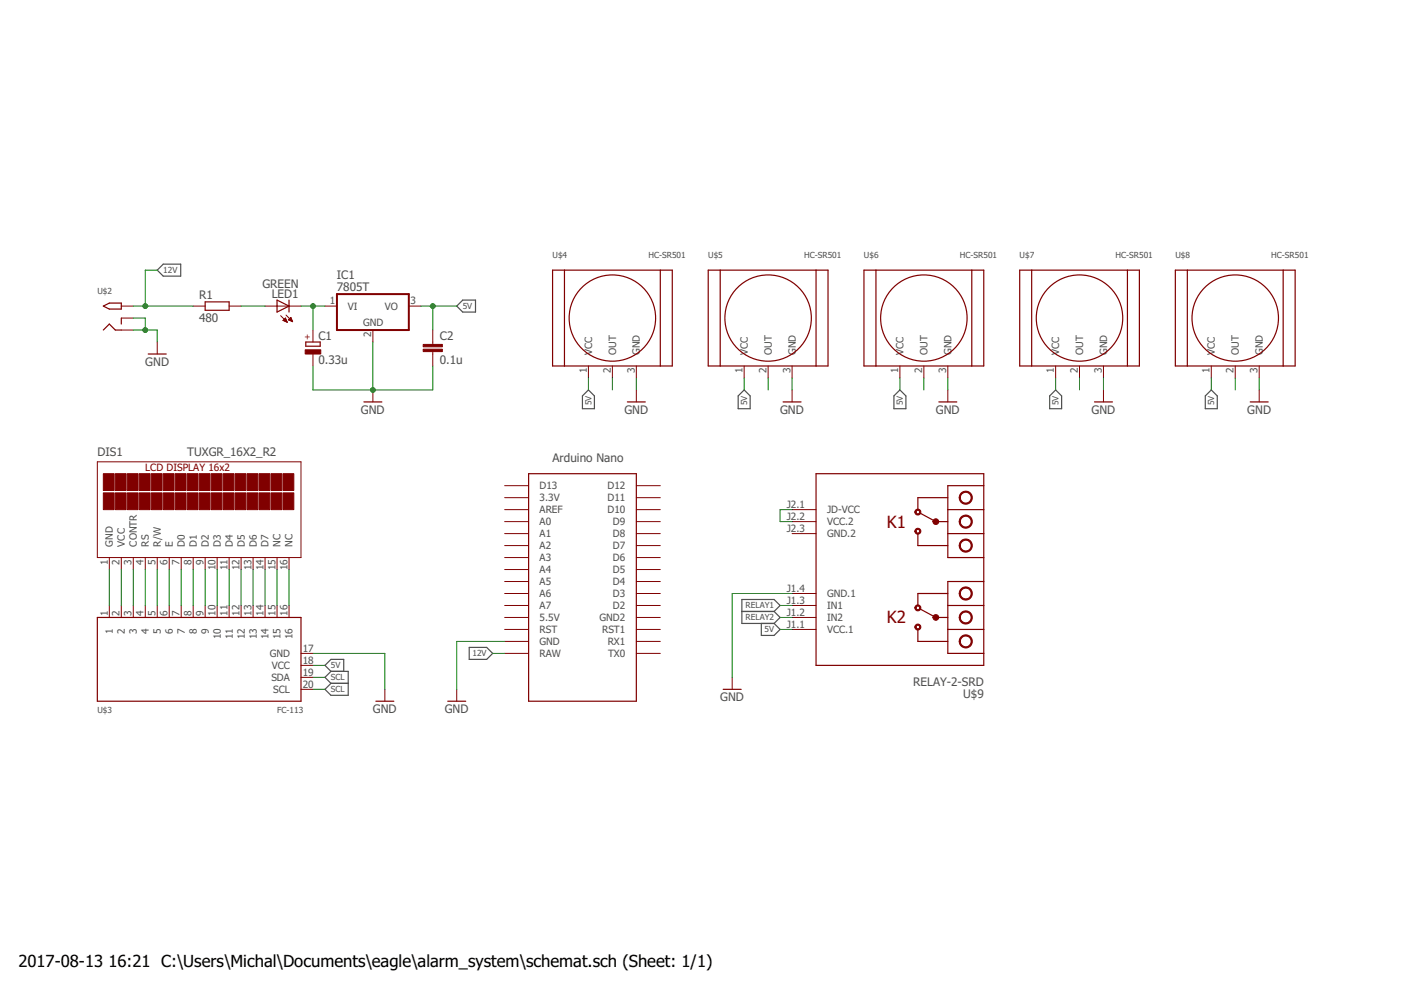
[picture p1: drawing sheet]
<svg xmlns="http://www.w3.org/2000/svg" width="297mm" height="210mm" viewBox="0 0 297 210" stroke-linecap="round" stroke-linejoin="round" font-family="sans-serif">
<g fill="none" stroke="#505050" stroke-width=".25">
<path d="M33.3 57.3l1.3-1.3h3.7v2.5h-3.7zM96.8 64.9l1.3-1.3h2.7v2.6h-2.7zM124.8 82.7l1.2 1.2v2.8h-2.5v-2.8zM156.5 83.9l1.3-1.2 1.2 1.2v2.8h-2.5zM189.5 83.9l1.3-1.2 1.3 1.2v2.8h-2.6zM222.5 83.9l1.3-1.2 1.3 1.2v2.8h-2.6zM255.5 83.9l1.3-1.2 1.3 1.2v2.8h-2.6zM99.5 137.3h3.7l1.3 1.2-1.3 1.3h-3.7zM157.3 129.6h6.8M161.4 132.2v2.5h2.7l1.3-1.2-1.3-1.3M164.1 129.6l1.3-1.2-1.3-1.3h-6.8v5.1h6.8M164.1 129.6l1.3 1.3-1.3 1.3"/>
<path d="M70.2 142.3l-1.3-1.2 1.3-1.3h2.7v2.5M70.2 142.3h3.6v5.1h-3.6l-1.3-1.2 1.3-1.3M70.2 142.3l-1.3 1.3 1.3 1.3M70.2 144.9h3.6"/>
</g>
<g fill="none" stroke="#800000" stroke-width=".21">
<path d="M25.7 64.9h2.6M25.7 70h2.6M25.7 67.4h2.6M33.3 72.5v2.6M41 64.9h2.5M48.6 64.9h2.5M56.2 64.9h7.6M59.5 66.9l1.4 1.4M60 67.9l.9 .4M60 67.9l.5-.5 .4 .9M60 67.9h.7M60.1 67.8h.6"/>
<path d="M60.3 67.7h.3M60.3 68.1h.5M60.4 67.6h.2M60.5 67.5h.1M60.6 68.2h.2M60.6 66.8l1.4 1.4M60.9 68.3h.1M61.2 67.8h.7M61.2 67.8l.8 .4M61.3 67.7h.5M61.4 67.6h.4M61.4 67.9h.5"/>
<path d="M61.5 67.5h.2M61.6 67.3h.1M61.7 67.3l-.5 .5M61.7 67.3l.3 .9M61.7 68.1h.3M62 68.2h.1M66.4 70v2.5M66.4 75.1v2.5M68.9 64.9h2.5M79.1 70v2.5M86.7 64.9h2.5M91.8 70v3"/>
<path d="M91.8 74.5v3.1M124.8 77.6v2.5M129.8 77.6v2.5M134.9 77.6v2.5M157.8 77.6v2.5M162.9 77.6v2.5M167.9 77.6v2.5M190.8 77.6v2.5M195.9 77.6v2.5M201 77.6v2.5M223.8 77.6v2.5M228.9 77.6v2.5"/>
<path d="M234 77.6v2.5M256.8 77.6v2.5M261.9 77.6v2.5M267 77.6v2.5M20.6 97.9h43.2v20.3h-43.2zM79.1 82.7v2.5M134.9 82.7v2.5M167.9 82.7v2.5M201 82.7v2.5M234 82.7v2.5M267 82.7v2.5M23.2 118.2v2.6"/>
<path d="M25.7 118.2v2.6M28.3 118.2v2.6M30.8 118.2v2.6M33.3 118.2v2.6M35.9 118.2v2.6M38.4 118.2v2.6M41 118.2v2.6M43.5 118.2v2.6M46 118.2v2.6M48.6 118.2v2.6M51.1 118.2v2.6M53.7 118.2v2.6"/>
<path d="M56.2 118.2v2.6M58.7 118.2v2.6M61.3 118.2v2.6M107 105.5h5.1M107 108.1h5.1M107 118.2h5.1M107 115.7h5.1M107 113.1h5.1M107 110.6h5.1M107 103h5.1M134.9 105.5h5.1M134.9 108.1h5.1"/>
<path d="M134.9 118.2h5.1M134.9 115.7h5.1M134.9 113.1h5.1M134.9 110.6h5.1M134.9 103h5.1M167.9 108.1h5.1M167.9 113.1h5.1M167.9 110.6h5.1M23.2 128.4v2.5M25.7 128.4v2.5M28.3 128.4v2.5M30.8 128.4v2.5"/>
<path d="M33.3 128.4v2.5M35.9 128.4v2.5M38.4 128.4v2.5M41 128.4v2.5M43.5 128.4v2.5M46 128.4v2.5M48.6 128.4v2.5M51.1 128.4v2.5M53.7 128.4v2.5M56.2 128.4v2.5M58.7 128.4v2.5M61.3 128.4v2.5"/>
<path d="M63.8 138.5h2.6M107 138.5h5.1M107 136h5.1M107 133.5h5.1M107 130.9h5.1M107 128.4h5.1M107 125.8h5.1M107 123.3h5.1M107 120.8h5.1M134.9 138.5h5.1M134.9 136h5.1M134.9 133.5h5.1"/>
<path d="M134.9 130.9h5.1M134.9 128.4h5.1M134.9 125.8h5.1M134.9 123.3h5.1M134.9 120.8h5.1M167.9 133.5h5.1M167.9 130.9h5.1M167.9 128.4h5.1M167.9 125.8h5.1M63.8 141.1h2.6M63.8 143.6h2.6M63.8 146.2h2.6"/>
<path d="M81.6 146.2v2.5M96.8 146.2v2.5M155.2 143.6v2.6"/>
</g>
<g fill="none" stroke="#800000" stroke-width=".25">
<path d="M117.2 57.3h25.3v20.3h-25.3zM119.7 57.3v20.3M140 57.3v20.3M150.2 57.3h25.4v20.3h-25.4zM152.7 57.3v20.3M173 57.3v20.3M183.2 57.3h25.4v20.3h-25.4zM185.7 57.3v20.3M206 57.3v20.3M216.2 57.3h25.4v20.3h-25.4zM218.7 57.3v20.3M239 57.3v20.3"/>
<path d="M249.2 57.3h25.4v20.3h-25.4zM251.7 57.3v20.3M272.1 57.3v20.3M21.9 64.9l1.3-.6h2.5v1.2h-2.5zM21.9 70l1.3-1.3 1.2 1.3h1.3M25.7 67.4v1.3M31.4 75.1h3.8M43.5 64h5.1v1.8h-5.1zM58.7 63.6l2.6 1.3-2.6 1.3zM61.3 63.6v2.6M64.8 72.5h3.1v.9h-3.1zM77.2 85.2h3.8"/>
<path d="M133 85.2h3.8M166 85.2h3.8M199.1 85.2h3.8M232.1 85.2h3.8M265.1 85.2h3.8M112.1 100.4h22.8v48.3h-22.8zM173 100.4h35.6v40.7h-35.6zM194.6 113.1v2.6h6.4M195.1 108.8l3.3 1.8h2.6M201 113.1h7.6M201 108.1h7.6M201 105.5h-6.4v2.6"/>
<path d="M208.6 103h-7.6v15.2h7.6M20.6 130.9h43.2v17.8h-43.2zM194.6 133.5v2.5h6.4M195.1 129.1l3.3 1.8h2.6M201 128.4h7.6M201 133.5h7.6M201 125.8h-6.4v2.6M208.6 123.3h-7.6v15.2h7.6M79.7 148.7h3.8M94.9 148.7h3.8M153.3 146.2h3.8"/>
<circle cx="129.8" cy="67.4" r="9.2"/>
<circle cx="162.9" cy="67.4" r="9.2"/>
<circle cx="195.9" cy="67.4" r="9.2"/>
<circle cx="228.9" cy="67.4" r="9.2"/>
<circle cx="261.9" cy="67.4" r="9.2"/>
</g>
<path d="M71.4 62.4h15.3v7.6h-15.3z" fill="none" stroke="#800000" stroke-width=".42"/>
<g fill="#800000" stroke="#800000" stroke-width=".21">
<path d="M21.9 100.4h2.3v3.6h-2.3z"/>
<path d="M21.9 104.5h2.3v3.6h-2.3z"/>
<path d="M24.4 100.4h2.3v3.6h-2.3z"/>
<path d="M24.4 104.5h2.3v3.6h-2.3z"/>
<path d="M27 100.4h2.3v3.6h-2.3z"/>
<path d="M27 104.5h2.3v3.6h-2.3z"/>
<path d="M29.5 100.4h2.3v3.6h-2.3z"/>
<path d="M29.5 104.5h2.3v3.6h-2.3z"/>
<path d="M32.1 100.4h2.3v3.6h-2.3z"/>
<path d="M32.1 104.5h2.3v3.6h-2.3z"/>
<path d="M34.6 100.4h2.3v3.6h-2.3z"/>
<path d="M34.6 104.5h2.3v3.6h-2.3z"/>
<path d="M37.1 100.4h2.3v3.6h-2.3z"/>
<path d="M37.1 104.5h2.3v3.6h-2.3z"/>
<path d="M39.7 100.4h2.3v3.6h-2.3z"/>
<path d="M39.7 104.5h2.3v3.6h-2.3z"/>
<path d="M42.2 100.4h2.3v3.6h-2.3z"/>
<path d="M42.2 104.5h2.3v3.6h-2.3z"/>
<path d="M44.8 100.4h2.3v3.6h-2.3z"/>
<path d="M44.8 104.5h2.3v3.6h-2.3z"/>
<path d="M47.3 100.4h2.3v3.6h-2.3z"/>
<path d="M47.3 104.5h2.3v3.6h-2.3z"/>
<path d="M49.8 100.4h2.3v3.6h-2.3z"/>
<path d="M49.8 104.5h2.3v3.6h-2.3z"/>
<path d="M52.4 100.4h2.3v3.6h-2.3z"/>
<path d="M52.4 104.5h2.3v3.6h-2.3z"/>
<path d="M54.9 100.4h2.3v3.6h-2.3z"/>
<path d="M54.9 104.5h2.3v3.6h-2.3z"/>
<path d="M57.5 100.4h2.3v3.6h-2.3z"/>
<path d="M57.5 104.5h2.3v3.6h-2.3z"/>
<path d="M60 100.4h2.3v3.6h-2.3z"/>
<path d="M60 104.5h2.3v3.6h-2.3z"/>
<path d="M64.7 74.2h3.3v.9h-3.3z"/>
<path d="M89.7 74h4.1v.5h-4.1z"/>
<path d="M89.7 73h4.1v.5h-4.1z"/>
</g>
<g fill="#800000" stroke="#800000" stroke-width=".21">
<path d="M203.8 135a1.39 1.39 0 0 1 2.2 .3 1.39 1.39 0 0 1-.9 2 1.39 1.39 0 0 1-1.7-1.3h.2a1.14 1.14 0 0 1 1.7-1 1.14 1.14 0 0 1 .1 2 1.14 1.14 0 0 1-1.8-.7v-.3h-.2z" fill-rule="evenodd"/>
<path d="M203.8 130a1.39 1.39 0 0 1 2.2 .2 1.39 1.39 0 0 1-.9 2.1 1.39 1.39 0 0 1-1.7-1.4h.2a1.14 1.14 0 0 1 1.7-.9 1.14 1.14 0 0 1 .1 1.9 1.14 1.14 0 0 1-1.8-.7v-.3h-.2z" fill-rule="evenodd"/>
<path d="M203.8 124.9a1.39 1.39 0 0 1 2.2 .2 1.39 1.39 0 0 1-.9 2.1 1.39 1.39 0 0 1-1.7-1.4h.2a1.14 1.14 0 0 1 1.7-.9 1.14 1.14 0 0 1 .1 1.9 1.14 1.14 0 0 1-1.8-.7v-.3h-.2z" fill-rule="evenodd"/>
<path d="M203.8 114.7a1.39 1.39 0 0 1 2.2 .3 1.39 1.39 0 0 1-.9 2 1.39 1.39 0 0 1-1.7-1.3h.2a1.14 1.14 0 0 1 1.7-1 1.14 1.14 0 0 1 .1 2 1.14 1.14 0 0 1-1.8-.7v-.3h-.2z" fill-rule="evenodd"/>
<path d="M203.8 109.6a1.4 1.4 0 0 1 2.2 .3 1.4 1.4 0 0 1-.9 2 1.4 1.4 0 0 1-1.7-1.3h.2a1.14 1.14 0 0 1 1.7-.9 1.14 1.14 0 0 1 .1 1.9 1.14 1.14 0 0 1-1.8-.7v-.3h-.2z" fill-rule="evenodd"/>
<path d="M203.8 104.6a1.4 1.4 0 0 1 2.2 .2 1.4 1.4 0 0 1-.9 2.1 1.4 1.4 0 0 1-1.7-1.4h.2a1.14 1.14 0 0 1 1.7-.9 1.14 1.14 0 0 1 .1 1.9 1.14 1.14 0 0 1-1.8-.7v-.3h-.2z" fill-rule="evenodd"/>
<path d="M194.2 132.5a.63 .63 0 0 1 1 .1 .63 .63 0 0 1-.4 1 .63 .63 0 0 1-.8-.7h.2a.38 .38 0 0 1 .6-.3 .38 .38 0 0 1 .1 .7 .38 .38 0 0 1-.7-.2v-.2h-.2z" fill-rule="evenodd"/>
<path d="M194.2 128.4a.63 .63 0 0 1 1 .2 .63 .63 0 0 1-.4 .9 .63 .63 0 0 1-.8-.6h.2a.38 .38 0 0 1 .6-.3 .38 .38 0 0 1 .1 .6 .38 .38 0 0 1-.7-.2v-.1h-.2z" fill-rule="evenodd"/>
<path d="M198 130.4a.61 .61 0 0 1 1 .2 .61 .61 0 0 1-.4 .9 .61 .61 0 0 1-.8-.6h.7h-.7z" fill-rule="evenodd"/>
<path d="M194.2 112.2a.64 .64 0 0 1 1 .1 .64 .64 0 0 1-.4 1 .64 .64 0 0 1-.8-.7h.2a.38 .38 0 0 1 .6-.3 .38 .38 0 0 1 .1 .6 .38 .38 0 0 1-.7-.1v-.2h-.2z" fill-rule="evenodd"/>
<path d="M194.2 108.1a.64 .64 0 0 1 1 .2 .64 .64 0 0 1-.4 .9 .64 .64 0 0 1-.8-.6h.2a.38 .38 0 0 1 .6-.4 .38 .38 0 0 1 .1 .7 .38 .38 0 0 1-.7-.2v-.1h-.2z" fill-rule="evenodd"/>
<path d="M198 110.1a.61 .61 0 0 1 1 .3 .61 .61 0 0 1-.5 .8 .61 .61 0 0 1-.7-.6l.6-.1 .1 .1h-.7z" fill-rule="evenodd"/>
</g>
<g fill="none" stroke="#008000" stroke-width=".21">
<path d="M33.3 57.3h-2.5v7.6M28.3 67.4h2.5v2.6M28.3 70h5v2.5M28.3 64.9h12.7M51.1 64.9h5.1M63.8 64.9h5.1M66.4 64.9v5.1M66.4 77.6v5.1h25.4v-5.1M79.1 72.5v10.2M89.2 64.9h7.6M91.8 64.9v5.1M124.8 80.1v2.6"/>
<path d="M129.8 80.1v2.6M134.9 80.1v2.6M157.8 80.1v2.6M162.9 80.1v2.6M167.9 80.1v2.6M190.8 80.1v2.6M195.9 80.1v2.6M201 80.1v2.6M223.8 80.1v2.6M228.9 80.1v2.6M234 80.1v2.6M256.8 80.1v2.6"/>
<path d="M261.9 80.1v2.6M267 80.1v2.6M167.9 108.1h-2.5v2.5h2.5M23.2 120.8v7.6M25.7 120.8v7.6M28.3 120.8v7.6M30.8 120.8v7.6M33.3 120.8v7.6M35.9 120.8v7.6M38.4 120.8v7.6M41 120.8v7.6M43.5 120.8v7.6"/>
<path d="M46 120.8v7.6M48.6 120.8v7.6M51.1 120.8v7.6M53.7 120.8v7.6M56.2 120.8v7.6M58.7 120.8v7.6M61.3 120.8v7.6M66.4 138.5h15.2v7.7M104.5 138.5h2.5M107 136h-10.2v10.2M165.4 128.4h2.5M165.4 130.9h2.5"/>
<path d="M165.4 133.5h2.5M167.9 125.8h-12.7v17.8M66.4 141.1h2.5M66.4 143.6h2.5M66.4 146.2h2.5"/>
</g>
<g fill="#008000" stroke="#008000" stroke-width=".21">
<circle cx="30.8" cy="70" r=".51"/>
<circle cx="79.1" cy="82.7" r=".51"/>
<circle cx="30.8" cy="64.9" r=".51"/>
<circle cx="66.4" cy="64.9" r=".51"/>
<circle cx="91.8" cy="64.9" r=".51"/>
</g>
<g font-size="3.6" fill="#800000">
<text x="188" y="111.9">K1</text>
<text x="188" y="132.2">K2</text>
</g>
<g font-size="3.5">
<text x="3.9" y="205">2017-08-13</text>
<text x="23" y="205">16:21 C:\Users\Michal\Documents\eagle\alarm_system\schemat.sch (Sheet: 1/1)</text>
</g>
<g font-size="2.5" fill="#505050">
<text x="71.4" y="59.2">IC1</text>
<text x="42.2" y="63.4">R1</text>
<text x="55.6" y="61">GREEN</text>
<text x="57.6" y="63.1">LED1</text>
<text x="71.4" y="61.7">7805T</text>
<text x="42.2" y="68.2">480</text>
<text x="30.8" y="77.6">GND</text>
<text x="67.5" y="77.1">0.33u</text>
<text x="67.5" y="72">C1</text>
<text x="93.3" y="77.2">0.1u</text>
<text x="93.3" y="72.1">C2</text>
<text x="76.5" y="87.8">GND</text>
<text x="132.4" y="87.8">GND</text>
<text x="165.4" y="87.8">GND</text>
<text x="198.4" y="87.8">GND</text>
<text x="231.4" y="87.8">GND</text>
<text x="264.4" y="87.8">GND</text>
<text x="20.6" y="96.6">DIS1</text>
<text x="39.7" y="96.6">TUXGR_16X2_R2</text>
<text x="117.1" y="97.9">Arduino Nano</text>
<text x="152.7" y="148.7">GND</text>
<text x="193.6" y="145.4">RELAY-2-SRD</text>
<text x="204.2" y="147.9">U$9</text>
<text x="79.1" y="151.2">GND</text>
<text x="94.3" y="151.2">GND</text>
</g>
<g font-size="2.1" fill="#505050">
<text x="69.9" y="64.5">1</text>
<text x="73.8" y="65.7">VI</text>
<text x="81.6" y="65.7">VO</text>
<text x="87" y="64.5">3</text>
<text x="77" y="69.2">GND</text>
<text x="78.7" y="71.5" transform="rotate(-90 78.7 71.5)">2</text>
<text x="125.5" y="75.3" transform="rotate(-90 125.5 75.3)">VCC</text>
<text x="130.6" y="75.3" transform="rotate(-90 130.6 75.3)">OUT</text>
<text x="135.7" y="75.3" transform="rotate(-90 135.7 75.3)">GND</text>
<text x="158.5" y="75.3" transform="rotate(-90 158.5 75.3)">VCC</text>
<text x="163.6" y="75.3" transform="rotate(-90 163.6 75.3)">OUT</text>
<text x="168.7" y="75.3" transform="rotate(-90 168.7 75.3)">GND</text>
<text x="191.6" y="75.3" transform="rotate(-90 191.6 75.3)">VCC</text>
<text x="196.6" y="75.3" transform="rotate(-90 196.6 75.3)">OUT</text>
<text x="201.7" y="75.3" transform="rotate(-90 201.7 75.3)">GND</text>
<text x="224.6" y="75.3" transform="rotate(-90 224.6 75.3)">VCC</text>
<text x="229.6" y="75.3" transform="rotate(-90 229.6 75.3)">OUT</text>
<text x="234.7" y="75.3" transform="rotate(-90 234.7 75.3)">GND</text>
<text x="257.6" y="75.3" transform="rotate(-90 257.6 75.3)">VCC</text>
<text x="262.7" y="75.3" transform="rotate(-90 262.7 75.3)">OUT</text>
<text x="267.7" y="75.3" transform="rotate(-90 267.7 75.3)">GND</text>
<text x="124.4" y="79.1" transform="rotate(-90 124.4 79.1)">1</text>
<text x="129.5" y="79.1" transform="rotate(-90 129.5 79.1)">2</text>
<text x="134.6" y="79.1" transform="rotate(-90 134.6 79.1)">3</text>
<text x="157.4" y="79.1" transform="rotate(-90 157.4 79.1)">1</text>
<text x="162.5" y="79.1" transform="rotate(-90 162.5 79.1)">2</text>
<text x="167.6" y="79.1" transform="rotate(-90 167.6 79.1)">3</text>
<text x="190.4" y="79.1" transform="rotate(-90 190.4 79.1)">1</text>
<text x="195.5" y="79.1" transform="rotate(-90 195.5 79.1)">2</text>
<text x="200.6" y="79.1" transform="rotate(-90 200.6 79.1)">3</text>
<text x="223.5" y="79.1" transform="rotate(-90 223.5 79.1)">1</text>
<text x="228.5" y="79.1" transform="rotate(-90 228.5 79.1)">2</text>
<text x="233.6" y="79.1" transform="rotate(-90 233.6 79.1)">3</text>
<text x="256.5" y="79.1" transform="rotate(-90 256.5 79.1)">1</text>
<text x="261.5" y="79.1" transform="rotate(-90 261.5 79.1)">2</text>
<text x="266.6" y="79.1" transform="rotate(-90 266.6 79.1)">3</text>
<text x="114.4" y="106.3">3.3V</text>
<text x="114.4" y="103.7">D13</text>
<text x="128.8" y="103.7">D12</text>
<text x="128.8" y="106.3">D11</text>
<text x="166.8" y="107.7">J2.1</text>
<text x="114.4" y="108.8">AREF</text>
<text x="114.4" y="113.9">A1</text>
<text x="114.4" y="111.4">A0</text>
<text x="128.8" y="108.8">D10</text>
<text x="130" y="113.9">D8</text>
<text x="130" y="111.4">D9</text>
<text x="166.8" y="112.8">J2.3</text>
<text x="166.8" y="110.2">J2.2</text>
<text x="175.4" y="113.9">GND.2</text>
<text x="175.4" y="111.4">VCC.2</text>
<text x="175.4" y="108.8">JD-VCC</text>
<text x="22.8" y="119.7" transform="rotate(-90 22.8 119.7)">1</text>
<text x="23.9" y="115.9" transform="rotate(-90 23.9 115.9)">GND</text>
<text x="25.4" y="119.7" transform="rotate(-90 25.4 119.7)">2</text>
<text x="26.5" y="115.9" transform="rotate(-90 26.5 115.9)">VCC</text>
<text x="27.9" y="119.7" transform="rotate(-90 27.9 119.7)">3</text>
<text x="29" y="115.9" transform="rotate(-90 29 115.9)">CONTR</text>
<text x="30.4" y="119.7" transform="rotate(-90 30.4 119.7)">4</text>
<text x="31.6" y="115.9" transform="rotate(-90 31.6 115.9)">RS</text>
<text x="33" y="119.7" transform="rotate(-90 33 119.7)">5</text>
<text x="34.1" y="115.9" transform="rotate(-90 34.1 115.9)">R/W</text>
<text x="35.5" y="119.7" transform="rotate(-90 35.5 119.7)">6</text>
<text x="36.6" y="115.9" transform="rotate(-90 36.6 115.9)">E</text>
<text x="38.1" y="119.7" transform="rotate(-90 38.1 119.7)">7</text>
<text x="39.2" y="115.9" transform="rotate(-90 39.2 115.9)">D0</text>
<text x="40.6" y="119.7" transform="rotate(-90 40.6 119.7)">8</text>
<text x="41.7" y="115.9" transform="rotate(-90 41.7 115.9)">D1</text>
<text x="43.1" y="119.7" transform="rotate(-90 43.1 119.7)">9</text>
<text x="44.3" y="115.9" transform="rotate(-90 44.3 115.9)">D2</text>
<text x="46.8" y="115.9" transform="rotate(-90 46.8 115.9)">D3</text>
<text x="49.3" y="115.9" transform="rotate(-90 49.3 115.9)">D4</text>
<text x="51.9" y="115.9" transform="rotate(-90 51.9 115.9)">D5</text>
<text x="54.4" y="115.9" transform="rotate(-90 54.4 115.9)">D6</text>
<text x="57" y="115.9" transform="rotate(-90 57 115.9)">D7</text>
<text x="59.5" y="115.9" transform="rotate(-90 59.5 115.9)">NC</text>
<text x="62" y="115.9" transform="rotate(-90 62 115.9)">NC</text>
<text x="114.4" y="119">A3</text>
<text x="114.4" y="116.4">A2</text>
<text x="130" y="119">D6</text>
<text x="130" y="116.4">D7</text>
<text x="45.7" y="120.9" transform="rotate(-90 45.7 120.9)">10</text>
<text x="48.2" y="120.9" transform="rotate(-90 48.2 120.9)">11</text>
<text x="50.8" y="120.9" transform="rotate(-90 50.8 120.9)">12</text>
<text x="53.3" y="120.9" transform="rotate(-90 53.3 120.9)">13</text>
<text x="55.8" y="120.9" transform="rotate(-90 55.8 120.9)">14</text>
<text x="58.4" y="120.9" transform="rotate(-90 58.4 120.9)">15</text>
<text x="60.9" y="120.9" transform="rotate(-90 60.9 120.9)">16</text>
<text x="114.4" y="124.1">A5</text>
<text x="114.4" y="121.5">A4</text>
<text x="130" y="124.1">D4</text>
<text x="130" y="121.5">D5</text>
<text x="166.8" y="125.5">J1.4</text>
<text x="22.8" y="130.6" transform="rotate(-90 22.8 130.6)">1</text>
<text x="25.4" y="130.6" transform="rotate(-90 25.4 130.6)">2</text>
<text x="27.9" y="130.6" transform="rotate(-90 27.9 130.6)">3</text>
<text x="30.4" y="130.6" transform="rotate(-90 30.4 130.6)">4</text>
<text x="33" y="130.6" transform="rotate(-90 33 130.6)">5</text>
<text x="35.5" y="130.6" transform="rotate(-90 35.5 130.6)">6</text>
<text x="38.1" y="130.6" transform="rotate(-90 38.1 130.6)">7</text>
<text x="40.6" y="130.6" transform="rotate(-90 40.6 130.6)">8</text>
<text x="43.1" y="130.6" transform="rotate(-90 43.1 130.6)">9</text>
<text x="45.7" y="130.6" transform="rotate(-90 45.7 130.6)">10</text>
<text x="48.2" y="130.6" transform="rotate(-90 48.2 130.6)">11</text>
<text x="50.8" y="130.6" transform="rotate(-90 50.8 130.6)">12</text>
<text x="53.3" y="130.6" transform="rotate(-90 53.3 130.6)">13</text>
<text x="55.8" y="130.6" transform="rotate(-90 55.8 130.6)">14</text>
<text x="58.4" y="130.6" transform="rotate(-90 58.4 130.6)">15</text>
<text x="60.9" y="130.6" transform="rotate(-90 60.9 130.6)">16</text>
<text x="114.4" y="131.7">5.5V</text>
<text x="114.4" y="129.1">A7</text>
<text x="114.4" y="126.6">A6</text>
<text x="127.1" y="131.7">GND2</text>
<text x="130" y="129.1">D2</text>
<text x="130" y="126.6">D3</text>
<text x="166.8" y="130.6">J1.2</text>
<text x="166.8" y="128">J1.3</text>
<text x="175.4" y="131.7">IN2</text>
<text x="175.4" y="129.1">IN1</text>
<text x="175.4" y="126.6">GND.1</text>
<text x="23.9" y="134.4" transform="rotate(-90 23.9 134.4)">1</text>
<text x="26.5" y="134.4" transform="rotate(-90 26.5 134.4)">2</text>
<text x="29" y="134.4" transform="rotate(-90 29 134.4)">3</text>
<text x="31.6" y="134.4" transform="rotate(-90 31.6 134.4)">4</text>
<text x="34.1" y="134.4" transform="rotate(-90 34.1 134.4)">5</text>
<text x="36.6" y="134.4" transform="rotate(-90 36.6 134.4)">6</text>
<text x="39.2" y="134.4" transform="rotate(-90 39.2 134.4)">7</text>
<text x="41.7" y="134.4" transform="rotate(-90 41.7 134.4)">8</text>
<text x="44.3" y="134.4" transform="rotate(-90 44.3 134.4)">9</text>
<text x="46.8" y="135.6" transform="rotate(-90 46.8 135.6)">10</text>
<text x="49.3" y="135.6" transform="rotate(-90 49.3 135.6)">11</text>
<text x="51.9" y="135.6" transform="rotate(-90 51.9 135.6)">12</text>
<text x="54.4" y="135.6" transform="rotate(-90 54.4 135.6)">13</text>
<text x="57" y="135.6" transform="rotate(-90 57 135.6)">14</text>
<text x="59.5" y="135.6" transform="rotate(-90 59.5 135.6)">15</text>
<text x="62" y="135.6" transform="rotate(-90 62 135.6)">16</text>
<text x="114.4" y="136.8">GND</text>
<text x="114.4" y="134.2">RST</text>
<text x="127.7" y="134.2">RST1</text>
<text x="128.8" y="136.8">RX1</text>
<text x="166.8" y="133.1">J1.1</text>
<text x="175.4" y="134.2">VCC.1</text>
<text x="57.2" y="139.3">GND</text>
<text x="57.6" y="141.8">VCC</text>
<text x="64.2" y="138.2">17</text>
<text x="64.2" y="140.7">18</text>
<text x="64.2" y="143.3">19</text>
<text x="114.4" y="139.3">RAW</text>
<text x="128.9" y="139.3">TX0</text>
<text x="57.5" y="144.4">SDA</text>
<text x="57.9" y="146.9">SCL</text>
<text x="64.2" y="145.8">20</text>
</g>
<text font-size="2.1" fill="#800000" x="30.8" y="99.9">LCD DISPLAY 16x2</text>
<g font-size="1.8" fill="#505050">
<text x="34.6" y="57.9">12V</text>
<text x="117.1" y="54.7">U$4</text>
<text x="137.5" y="54.7">HC-SR501</text>
<text x="150.2" y="54.7">U$5</text>
<text x="170.5" y="54.7">HC-SR501</text>
<text x="183.2" y="54.7">U$6</text>
<text x="203.5" y="54.7">HC-SR501</text>
<text x="216.2" y="54.7">U$7</text>
<text x="236.5" y="54.7">HC-SR501</text>
<text x="249.2" y="54.7">U$8</text>
<text x="269.5" y="54.7">HC-SR501</text>
<text x="20.6" y="62.4">U$2</text>
<text x="98.1" y="65.5">5V</text>
<text x="125.4" y="86" transform="rotate(-90 125.4 86)">5V</text>
<text x="158.4" y="86" transform="rotate(-90 158.4 86)">5V</text>
<text x="191.4" y="86" transform="rotate(-90 191.4 86)">5V</text>
<text x="224.4" y="86" transform="rotate(-90 224.4 86)">5V</text>
<text x="257.5" y="86" transform="rotate(-90 257.5 86)">5V</text>
<text x="158.1" y="129">RELAY1</text>
<text x="158.1" y="131.5">RELAY2</text>
<text x="162.1" y="134.1">5V</text>
<text x="70.2" y="141.7">5V</text>
<text x="100.2" y="139.2">12V</text>
<text x="70.2" y="144.2">SCL</text>
<text x="70.2" y="146.8">SCL</text>
<text x="20.6" y="151.2">U$3</text>
<text x="58.7" y="151.2">FC-113</text>
</g>
<text font-size="1.8" fill="#800000" x="65.8" y="72.1" transform="rotate(-90 65.8 72.1)">+</text>
</svg>
